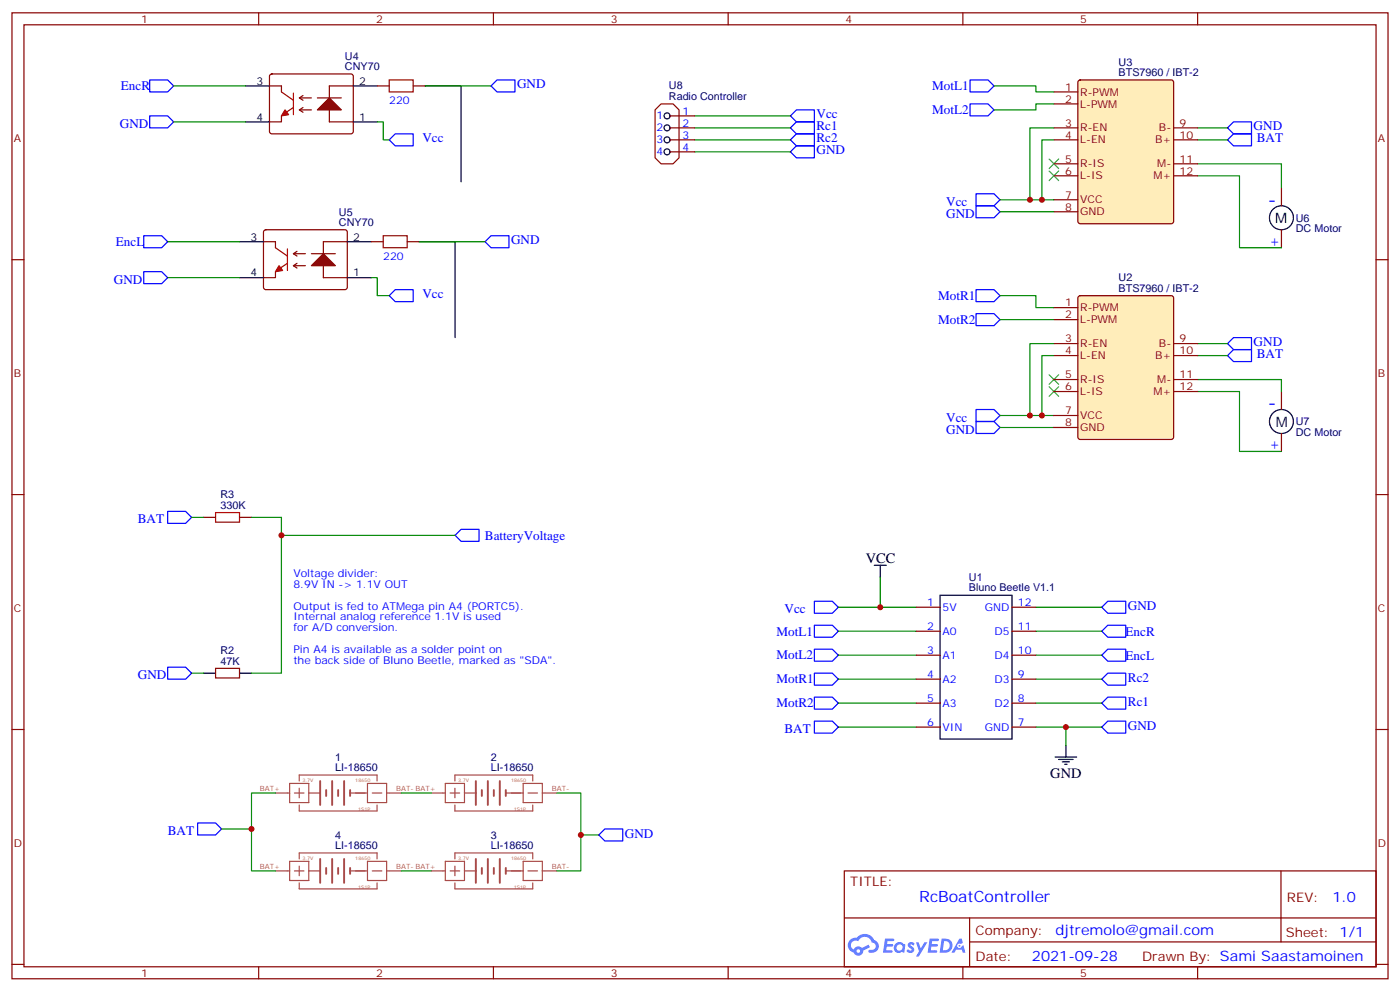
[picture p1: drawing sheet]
<svg xmlns="http://www.w3.org/2000/svg" width="412mm" height="292mm" viewBox="0 0 412 292" stroke-linecap="round" stroke-linejoin="round" font-family="sans-serif">
<g fill="none" stroke="#870000" stroke-width=".35">
<path d="M3.5 3.8h405.4v284.3h-405.4zM7.1 7.3h398.2v277.3h-398.2zM76.2 3.8v3.5M145.3 3.8v3.5M214.5 3.8v3.5M283.6 3.8v3.5M352.8 3.8v3.5M3.5 76.4h3.6M405.3 76.4h3.6M3.5 145.6h3.6M405.3 145.6h3.6M3.5 214.7h3.6"/>
<path d="M405.3 214.7h3.6M248.7 256.4h156.6v28.2h-156.6zM377.3 256.4v20.9M248.7 270.2h156.5M285.6 277.3h119.6M285.6 270.2v14.1M3.5 283.9h3.6M76.2 284.6v3.5M145.3 284.6v3.5M214.5 284.6v3.5M283.6 284.6v3.5M352.8 284.6v3.5"/>
<path d="M405.3 283.9h3.6"/>
</g>
<g fill="#5487ff">
<path d="M267.7 277.5a1.22 1.22 0 0 1 1.7 .3l-.4 .6a.47 .47 0 0 0-.3-.4 .47 .47 0 0 0-.5 .2l.1 .2a1.14 1.14 0 0 1 .8 1.7 1.14 1.14 0 0 1-1.9 0l-.2-.2 .5-.5 .7 .4a.29 .29 0 0 0 .3-.2 .29 .29 0 0 0-.2-.4 1.04 1.04 0 0 1-.6-1.7z"/>
<path d="M260.7 276.3h2.4l.3 .2-.2 .5h-1.8l-.1 .9h1.5l.3 .4-.3 .3h-1.6l-.2 1.1 1.7 .1 .2 .3-.2 .3h-2.6z"/>
<path d="M273.8 276.3h2.4l.3 .2-.1 .5h-1.8l-.2 .9h1.6l.3 .4-.4 .3h-1.6l-.1 1.1 1.7 .1 .2 .3-.2 .3h-2.6z"/>
<path d="M282.6 276.3h.7l.3 1.2-.6 .4a.69 .69 0 0 0-1 .2 .69 .69 0 0 0 .4 1 .69 .69 0 0 0 .9-.6l.5-.3 .6 2.2h-.8l-.2-.8h-1.8l-.5 .8h-.8z"/>
<path d="M269.8 277.4h.8l.6 1.8 1.1-1.8h.9l-2.6 4.2h-.8l.9-1.6z"/>
<path d="M277.4 276.3l-.6 4.1h1.3a2.11 2.11 0 0 0 2.5-2.1 2.11 2.11 0 0 0-2.5-2zM278.1 277a1.39 1.39 0 0 1 1.7 1.4 1.39 1.39 0 0 1-1.8 1.3h-.3z"/>
<path d="M263.7 277.9a1.54 1.54 0 0 0-.1 2.2 1.54 1.54 0 0 0 2.2 .1l.6 .2 .3-2.3-.2-.2h-.4a1.49 1.49 0 0 0-2.4 0zM264 278.9a.94 .94 0 0 1 1.8 0 .94 .94 0 0 1-1.8 0z"/>
<path d="M250.4 276.7a2.18 2.18 0 0 0 1.1 3.7 1.44 1.44 0 0 0 1.6 .9 1.44 1.44 0 0 0 1.2-1.5l2-1-.5-.7-1.9 .9a1.47 1.47 0 0 0-2.4 .5 1.39 1.39 0 0 1-.7-2 1.39 1.39 0 0 1 2-.4 2.12 2.12 0 0 1 2.2-1.3 2.12 2.12 0 0 1 1.9 1.7 1.14 1.14 0 0 1 1.1 1.4 1.14 1.14 0 0 1-1.7 .7 .43 .43 0 0 0-.5 .4 .43 .43 0 0 0 .4 .5 1.98 1.98 0 0 0 2.5-1.3 1.98 1.98 0 0 0-1.2-2.5 3.1 3.1 0 0 0-5.3-.7l-.9 .1zM252.3 280a.55 .55 0 0 1 1.1 0 .55 .55 0 0 1-1.1 0z"/>
<circle cx="282.6" cy="278.4" r=".26"/>
</g>
<g fill="none" stroke="#870000" stroke-width=".35">
<path d="M79.4 25.3h3.5v1.8M79.6 22l.5-.2h23.3l.5 .2 .2 .5-.1 16.5-.6 .4-23.6-.1-.4-.6v-16.2zM82.9 34.1v1.8h-3.5M88.2 28.8h3.5M88.2 28.8l1.1 .7M88.2 32.3h3.5M88.2 32.3l1.1 .8M89.3 28.1l-1.1 .7M89.3 31.6l-1.1 .7M93.5 28.8h7M104.1 25.3h-7.1v10.6h7.1M111.1 25.3h3.6"/>
<path d="M121.7 25.3h3.5M197.6 34.1h7M197.6 37.6h7M197.6 41.2h7M197.6 44.7h7M377.5 55.3v5.3M77.6 71.2h3.5v1.7M77.8 67.8l.5-.2h23.3l.5 .2 .2 .5-.1 16.5-.6 .5-23.6-.1-.4-.6v-16.3zM81.1 80v1.7h-3.5M86.4 74.7h3.6M86.4 74.7l1.1 .7M86.4 78.2h3.6"/>
<path d="M86.4 78.2l1.1 .7M87.5 74l-1.1 .7M87.5 77.5l-1.1 .7M91.7 74.7h7.1M102.3 71.2h-7.1v10.5h7.1M109.4 71.2h3.5M119.9 71.2h3.6M377.5 67.6v5.3M377.5 115.3v5.2M377.5 127.6v5.3M269.9 178.8h7M298.1 178.8h7.1"/>
<path d="M269.9 185.8h7M269.9 192.9h7M269.9 199.9h7M298.1 185.8h7.1M298.1 192.9h7.1M298.1 199.9h7.1M269.9 207h7M269.9 214h7M298.1 207h7.1M298.1 214h7.1"/>
</g>
<g fill="#870000" stroke="#870000" stroke-width=".35">
<path d="M93.5 32.3l3.5-3.5 3.5 3.5z"/>
<path d="M91.7 78.2l3.5-3.5 3.6 3.5z"/>
</g>
<g fill="none" stroke="#000" stroke-width=".35">
<path d="M72.3 25.3h7.1M72.3 35.9h7.1M104.1 25.3h7M104.1 35.9h7M125.2 25.3h10.6v28.2M70.6 71.2h7M102.3 71.2h7.1M123.5 71.2h10.6v28.2M70.6 81.7h7M102.3 81.7h7.1M257.5 166.4h3.6M259.3 166.4v3.5"/>
<path d="M276.9 175.2h21.2v42.4h-21.2zM314 219.3v3.5M310.8 222.8h6.3M311.9 223.6h4.2M312.9 224.3h2.1M313.6 225h.7"/>
<circle cx="196.5" cy="34.1" r=".88"/>
<circle cx="196.5" cy="37.6" r=".88"/>
<circle cx="196.5" cy="44.7" r=".88"/>
<circle cx="196.5" cy="41.2" r=".88"/>
<circle cx="377.5" cy="64.1" r="3.5"/>
<circle cx="377.5" cy="124.1" r="3.5"/>
</g>
<g fill="#a10000" stroke="#a10000" stroke-width=".35">
<path d="M84 32.3l1 1.5-2.1 .3z"/>
<path d="M82.2 78.2l1.1 1.4-2.2 .4z"/>
</g>
<path d="M82.9 27.1l3.5 2.4M86.4 27.4v6.4M86.4 31.6l-2.1 1.5M114.7 23.5h7v3.6h-7zM81.1 72.9l3.6 2.5M84.7 73.3v6.3M84.7 77.5l-2.2 1.4M112.9 69.4h7v3.5h-7z" fill="none" stroke="#a10000" stroke-width=".35"/>
<path d="M94.3 229.9v7.1M96.1 232.6v1.7M97.8 229.9v7.1M99.6 232.6v1.7M101.4 229.9v7.1M103.1 232.6v1.7" fill="none" stroke="#a64a4a" stroke-width=".56"/>
<path d="M81.1 233.4h4.2M85.3 230.6h5.7v5.7h-5.7zM86.7 233.4h2.8M88.1 229.9v-1.8h23v1.8M88.1 232v2.8M88.1 237v1.7h23v-1.7M91 233.4h3.3M103.1 233.4h5.1M108.2 230.6h5.7v5.7h-5.7zM109.7 233.4h2.8M113.9 233.4h.7M114.7 233.4h3.5" fill="none" stroke="#a64a4a" stroke-width=".35"/>
<g fill="none" stroke="#00f" stroke-width=".35">
<path d="M44.1 23.5h5.3l1.8 1.8-1.8 1.8h-5.3zM44.1 34.1h5.3l1.8 1.8-1.8 1.7h-5.3zM144.6 25.3l1.8-1.8h5.3v3.6h-5.3zM232.8 37.6l1.8-1.7h5.3v3.5h-5.3zM234.6 32.3h5.3v3.6h-5.3l-1.8-1.8zM285.8 23.5h5.2l1.8 1.8-1.8 1.8h-5.2zM285.8 30.6h5.2l1.8 1.7-1.8 1.8h-5.2zM361.6 37.6l1.8-1.7h5.3v3.5h-5.3zM114.7 41.2l1.7-1.8h5.3v3.5h-5.3zM232.8 41.2l1.8-1.8h5.3v3.5h-5.3zM232.8 44.7l1.8-1.8h5.3v3.6h-5.3zM287.5 57h5.3l1.8 1.8-1.8 1.8h-5.3z"/>
<path d="M361.6 41.2l1.8-1.8h5.3v3.5h-5.3zM42.3 69.4h5.3l1.8 1.8-1.8 1.7h-5.3zM42.3 80h5.3l1.8 1.7-1.8 1.8h-5.3zM142.9 71.2l1.7-1.8h5.3v3.5h-5.3zM287.5 60.6h5.3l1.8 1.7-1.8 1.8h-5.3zM114.7 87l1.7-1.7h5.3v3.5h-5.3zM287.5 92.3h5.3l1.8 1.8-1.8 1.7h-5.3zM287.5 85.3h5.3l1.8 1.7-1.8 1.8h-5.3zM361.6 101.1l1.8-1.7h5.3v3.5h-5.3zM361.6 104.7l1.8-1.8h5.3v3.5h-5.3zM287.5 120.5h5.3l1.8 1.8-1.8 1.8h-5.3zM287.5 124.1h5.3l1.8 1.7-1.8 1.8h-5.3z"/>
<path d="M239.9 177h5.3l1.7 1.8-1.7 1.7h-5.3zM324.6 178.8l1.7-1.8h5.3v3.5h-5.3zM239.9 184h5.3l1.7 1.8-1.7 1.8h-5.3zM239.9 191.1h5.3l1.7 1.8-1.7 1.7h-5.3zM239.9 198.2h5.3l1.7 1.7-1.7 1.8h-5.3zM324.6 192.9l1.7-1.8h5.3v3.5h-5.3zM326.3 198.2h5.3v3.5h-5.3l-1.7-1.8zM326.3 184h5.3v3.6h-5.3l-1.7-1.8zM239.9 212.3h5.3l1.7 1.7-1.7 1.8h-5.3zM239.9 205.2h5.3l1.7 1.8-1.7 1.7h-5.3zM324.6 207l1.7-1.8h5.3v3.5h-5.3zM324.6 214l1.7-1.7h5.3v3.5h-5.3z"/>
<path d="M58.2 242.3h5.3l1.8 1.7-1.8 1.8h-5.3zM176.4 245.8l1.8-1.8h5.2v3.5h-5.2z"/>
</g>
<g fill="none" stroke="#008700" stroke-width=".35">
<path d="M51.2 25.3h21.1M51.2 35.9h21.1M111.1 35.9h1.8v5.3h1.8M125.2 25.3h19.4M204.6 37.6h28.2M204.6 34.1h28.2M292.8 25.3h12.4v1.8h5.2M310.4 37.6h-7v21.2M310.4 30.6h-5.2v1.7h-12.4M352.8 37.6h8.8M204.6 41.2h28.2M204.6 44.7h28.2"/>
<path d="M294.6 58.8h15.8M310.4 41.2h-3.5v17.6M352.8 48.2h24.7v7.1M352.8 51.8h12.3v21.1h12.4M352.8 41.2h8.8M49.4 71.2h21.2M123.5 71.2h19.4M294.6 62.3h15.8M49.4 81.7h21.2M109.4 81.7h1.7v5.3h3.6M294.6 87h10.6v3.6h5.2M294.6 94.1h15.8"/>
<path d="M310.4 101.1h-7v21.2M310.4 104.7h-3.5v17.6M352.8 115.3h12.3v17.6h12.4M352.8 111.7h24.7v3.6M352.8 101.1h8.8M352.8 104.7h8.8M294.6 125.8h15.8M294.6 122.3h15.8M246.9 178.8h23M259.3 169.9v8.9M305.2 178.8h19.4M246.9 199.9h23"/>
<path d="M246.9 185.8h23M246.9 192.9h23M305.2 199.9h19.4M305.2 185.8h19.4M305.2 192.9h19.4M246.9 207h23M246.9 214h23M305.2 207h19.4M305.2 214h19.4M314 214v5.3"/>
</g>
<path d="M309 46.8l2.9 2.8M309 50.3l2.9 2.9M311.9 46.8l-2.9 2.8M311.9 50.3l-2.9 2.9M309 110.3l2.9 2.8M309 113.8l2.9 2.9M311.9 110.3l-2.9 2.8M311.9 113.8l-2.9 2.9" fill="none" stroke="#3c3" stroke-width=".35"/>
<path d="M193 32.3l1.7-1.7h3.6l1.7 1.7v14.2l-1.7 1.7h-3.6l-1.7-1.7z" fill="none" stroke="#900" stroke-width=".35"/>
<path d="M317.7 87.2l.5-.2h26.8l.7 .5v41.2l-.4 .6-27.1 .1-.6-.5-.1-41.2z" fill="#ffedba" stroke="#870000" stroke-width=".35"/>
<path d="M310.4 90.6h7.1M310.4 94.1h7.1M310.4 101.1h7.1M310.4 104.7h7.1M310.4 111.7h7.1M310.4 115.3h7.1M345.7 101.1h7.1M345.7 104.7h7.1M345.7 111.7h7.1M345.7 115.3h7.1M310.4 122.3h7.1M310.4 125.8h7.1" fill="none" stroke="#870000" stroke-width=".35"/>
<path d="M317.7 23.7l.5-.2h26.8l.7 .5v41.2l-.4 .6-27.1 .1-.6-.5-.1-41.2z" fill="#ffedba" stroke="#870000" stroke-width=".35"/>
<g fill="none" stroke="#870000" stroke-width=".35">
<path d="M310.4 27.1h7.1M310.4 30.6h7.1M310.4 37.6h7.1M345.7 37.6h7.1M310.4 41.2h7.1M310.4 48.2h7.1M310.4 51.8h7.1M310.4 58.8h7.1M345.7 41.2h7.1M345.7 48.2h7.1M345.7 51.8h7.1M310.4 62.3h7.1"/>
<path d="M60 152.3h3.5M70.6 152.3h3.5M63.5 196.7h7.1v2.9h-7.1z"/>
</g>
<g fill="none" stroke="#a64a4a" stroke-width=".56">
<path d="M140.2 229.9v7.1M141.9 232.6v1.7M143.7 229.9v7.1M145.5 232.6v1.7M147.2 229.9v7.1M149 232.6v1.7M94.3 252.8v7.1M96.1 255.5v1.7M97.8 252.8v7.1M99.6 255.5v1.7M101.4 252.8v7.1M103.1 255.5v1.7"/>
<path d="M140.2 252.8v7.1M141.9 255.5v1.7M143.7 252.8v7.1M145.5 255.5v1.7M147.2 252.8v7.1M149 255.5v1.7"/>
</g>
<g fill="none" stroke="#a64a4a" stroke-width=".35">
<path d="M127 233.4h4.2M131.2 230.6h5.6v5.7h-5.6zM132.6 233.4h2.8M134 229.9v-1.8h22.9v1.8M134 232v2.8M134 237v1.7h22.9v-1.7M136.8 233.4h3.4M149 233.4h5.1M154.1 230.6h5.7v5.7h-5.7zM155.5 233.4h2.8M159.8 233.4h.7M160.6 233.4h3.4"/>
<path d="M81.1 256.4h4.2M85.3 253.5h5.7v5.7h-5.7zM86.7 256.4h2.8M88.1 259.9v1.8h23v-1.8M88.1 252.8v-1.7h23v1.7M88.1 255v2.8M91 256.4h3.3M103.1 256.4h5.1M108.2 253.5h5.7v5.7h-5.7zM109.7 256.4h2.8M113.9 256.4h.7M114.7 256.4h3.5"/>
<path d="M127 256.4h4.2M131.2 253.5h5.6v5.7h-5.6zM132.6 256.4h2.8M134 252.8v-1.7h22.9v1.7M134 255v2.8M134 259.9v1.8h22.9v-1.8M136.8 256.4h3.4M149 256.4h5.1M154.1 253.5h5.7v5.7h-5.7zM155.5 256.4h2.8M159.8 256.4h.7M160.6 256.4h3.4"/>
</g>
<path d="M56.4 152.3h3.6M74.1 152.3h8.8v45.9h-8.8M82.9 157.6h51.2M56.4 198.2h3.6M81.1 233.4h-7v23h7M118.2 233.4h8.8M164 233.4h7.1v23h-7.1M65.3 244h8.8M118.2 256.4h8.8M171.1 245.8h5.3" fill="none" stroke="#008700" stroke-width=".35"/>
<path d="M60 198.2h3.5M70.6 198.2h3.5" fill="none" stroke="#000" stroke-width=".35"/>
<path d="M63.5 150.9h7.1v2.8h-7.1z" fill="none" stroke="#a10000" stroke-width=".35"/>
<path d="M49.4 150.5h5.3l1.7 1.8-1.7 1.8h-5.3zM134.1 157.6l1.7-1.8h5.3v3.5h-5.3zM49.4 196.4h5.3l1.7 1.8-1.7 1.7h-5.3z" fill="none" stroke="#00f" stroke-width=".35"/>
<g fill="#c00">
<circle cx="306.9" cy="122.3" r=".88"/>
<circle cx="306.9" cy="58.8" r=".88"/>
<circle cx="303.4" cy="58.8" r=".88"/>
<circle cx="303.4" cy="122.3" r=".88"/>
<circle cx="259.3" cy="178.8" r=".88"/>
<circle cx="314" cy="214" r=".88"/>
<circle cx="74.1" cy="244" r=".88"/>
<circle cx="171.1" cy="245.8" r=".88"/>
<circle cx="82.9" cy="157.6" r=".88"/>
</g>
<g font-size="5.6" fill="#00f">
<text x="373.5" y="60.5">-</text>
<text x="373.5" y="120.5">-</text>
</g>
<text font-size="4.6" fill="#00f" x="270.8" y="265.4">RcBoatController</text>
<g font-size="4.2">
<text x="375.7" y="65.7">M</text>
<text x="375.8" y="125.8">M</text>
<text x="255.1" y="165.7">VCC</text>
<text x="309.4" y="229">GND</text>
</g>
<g font-size="4.2" fill="#00f">
<text x="376.6" y="72.9" transform="rotate(-90 376.6 72.9)">+</text>
<text x="376.6" y="132.8" transform="rotate(-90 376.6 132.8)">+</text>
<text x="392.5" y="265.6">1.0</text>
<text x="310.9" y="275.2">djtremolo@gmail.com</text>
<text x="304" y="283">2021-09-28</text>
</g>
<g font-size="3.9" fill="#00f">
<text x="35.6" y="26.6">EncR</text>
<text x="152.3" y="26">GND</text>
<text x="274.6" y="26.6">MotL1</text>
<text x="240.5" y="34.9">Vcc</text>
<text x="274.6" y="33.6">MotL2</text>
<text x="35.3" y="37.7">GND</text>
<text x="124.4" y="41.9">Vcc</text>
<text x="240.5" y="41.9">Rc2</text>
<text x="240.5" y="38.4">Rc1</text>
<text x="369.3" y="38.4">GND</text>
<text x="370.2" y="41.9">BAT</text>
<text x="240.5" y="45.4">GND</text>
<text x="278.7" y="60.6">Vcc</text>
<text x="278.7" y="64.1">GND</text>
<text x="150.6" y="71.9">GND</text>
<text x="34.1" y="72.4">EncL</text>
<text x="33.5" y="83.5">GND</text>
<text x="124.4" y="87.8">Vcc</text>
<text x="276.4" y="88.3">MotR1</text>
<text x="276.4" y="95.3">MotR2</text>
<text x="369.3" y="101.9">GND</text>
<text x="370.2" y="105.4">BAT</text>
<text x="278.7" y="124.1">Vcc</text>
<text x="278.7" y="127.6">GND</text>
<text x="40.6" y="154.1">BAT</text>
<text x="142.8" y="158.9">BatteryVoltage</text>
<text x="332.2" y="179.5">GND</text>
<text x="231.1" y="180.5">Vcc</text>
<text x="228.8" y="187.1">MotL1</text>
<text x="331.6" y="187.1">EncR</text>
<text x="228.8" y="194.1">MotL2</text>
<text x="331.6" y="194.1">EncL</text>
<text x="40.6" y="199.9">GND</text>
<text x="228.8" y="201.2">MotR1</text>
<text x="332.2" y="200.7">Rc2</text>
<text x="228.8" y="208.2">MotR2</text>
<text x="332.2" y="207.7">Rc1</text>
<text x="231.1" y="215.8">BAT</text>
<text x="332.2" y="214.8">GND</text>
<text x="49.4" y="245.8">BAT</text>
<text x="184.1" y="246.5">GND</text>
</g>
<g font-size="3.9" fill="#800">
<text x="250.5" y="260.9">TITLE:</text>
<text x="379.1" y="265.6">REV:</text>
<text x="287.4" y="275.1">Company:</text>
<text x="378.7" y="275.8">Sheet: 1/1</text>
<text x="287.4" y="282.8">Date:</text>
<text x="336.4" y="282.9">Drawn By: Sami Saastamoinen</text>
</g>
<g font-size="3.2" fill="#800">
<text x="41.6" y="6.8">1</text>
<text x="110.8" y="6.8">2</text>
<text x="179.9" y="6.8">3</text>
<text x="249.1" y="6.8">4</text>
<text x="318.2" y="6.8">5</text>
<text x="313.7" y="26.7">1</text>
<text x="318.2" y="28.1">R-PWM</text>
<text x="313.7" y="30.2">2</text>
<text x="318.2" y="31.6">L-PWM</text>
<text x="4.1" y="41.9">A</text>
<text x="313.7" y="37.3">3</text>
<text x="313.7" y="40.8">4</text>
<text x="318.2" y="38.7">R-EN</text>
<text x="341.4" y="38.7">B-</text>
<text x="347.5" y="37.3">9</text>
<text x="347.5" y="40.8">10</text>
<text x="405.9" y="41.9">A</text>
<text x="313.7" y="47.9">5</text>
<text x="318.2" y="42.2">L-EN</text>
<text x="340.2" y="42.2">B+</text>
<text x="347.5" y="47.9">11</text>
<text x="313.7" y="51.4">6</text>
<text x="318.2" y="49.3">R-IS</text>
<text x="318.2" y="52.8">L-IS</text>
<text x="339.7" y="52.8">M+</text>
<text x="340.9" y="49.3">M-</text>
<text x="347.5" y="51.4">12</text>
<text x="313.7" y="58.5">7</text>
<text x="318.2" y="59.9">VCC</text>
<text x="313.7" y="62">8</text>
<text x="318.2" y="63.4">GND</text>
<text x="313.7" y="90.2">1</text>
<text x="313.7" y="93.7">2</text>
<text x="318.2" y="91.6">R-PWM</text>
<text x="318.2" y="95.1">L-PWM</text>
<text x="313.7" y="100.8">3</text>
<text x="347.5" y="100.8">9</text>
<text x="313.7" y="104.3">4</text>
<text x="318.2" y="102.2">R-EN</text>
<text x="318.2" y="105.7">L-EN</text>
<text x="340.2" y="105.7">B+</text>
<text x="341.4" y="102.2">B-</text>
<text x="347.5" y="104.3">10</text>
<text x="4.1" y="111">B</text>
<text x="313.7" y="111.4">5</text>
<text x="318.2" y="112.8">R-IS</text>
<text x="340.9" y="112.8">M-</text>
<text x="347.5" y="111.4">11</text>
<text x="405.9" y="111">B</text>
<text x="313.7" y="114.9">6</text>
<text x="318.2" y="116.3">L-IS</text>
<text x="339.7" y="116.3">M+</text>
<text x="347.5" y="114.9">12</text>
<text x="313.7" y="122">7</text>
<text x="313.7" y="125.5">8</text>
<text x="318.2" y="123.4">VCC</text>
<text x="318.2" y="126.9">GND</text>
<text x="4.1" y="180.2">C</text>
<text x="405.9" y="180.2">C</text>
<text x="4.1" y="249.3">D</text>
<text x="405.9" y="249.3">D</text>
<text x="41.6" y="287.6">1</text>
<text x="110.8" y="287.6">2</text>
<text x="179.9" y="287.6">3</text>
<text x="249.1" y="287.6">4</text>
<text x="318.2" y="287.6">5</text>
</g>
<g font-size="3.2" fill="#000080">
<text x="101.6" y="17.6">U4</text>
<text x="101.6" y="20.7">CNY70</text>
<text x="329.5" y="22.4">BTS7960 / IBT-2</text>
<text x="329.5" y="19.3">U3</text>
<text x="197" y="29.4">Radio Controller</text>
<text x="197" y="26.2">U8</text>
<text x="99.8" y="63.4">U5</text>
<text x="381.7" y="65.2">U6</text>
<text x="99.8" y="66.5">CNY70</text>
<text x="381.7" y="68.4">DC Motor</text>
<text x="329.5" y="82.8">U2</text>
<text x="329.5" y="85.9">BTS7960 / IBT-2</text>
<text x="381.7" y="125.2">U7</text>
<text x="381.7" y="128.4">DC Motor</text>
<text x="64.9" y="149.8">330K</text>
<text x="64.9" y="146.6">R3</text>
<text x="285.4" y="171">U1</text>
<text x="285.4" y="174.1">Bluno Beetle V1.1</text>
<text x="64.9" y="195.7">47K</text>
<text x="64.9" y="192.5">R2</text>
<text x="98.7" y="227.1">LI-18650</text>
<text x="98.7" y="223.9">1</text>
<text x="144.6" y="227.1">LI-18650</text>
<text x="144.6" y="223.9">2</text>
<text x="98.7" y="250">LI-18650</text>
<text x="98.7" y="246.8">4</text>
<text x="144.6" y="250">LI-18650</text>
<text x="144.6" y="246.8">3</text>
</g>
<g font-size="3.2">
<text x="75.6" y="24.9">3</text>
<text x="105.8" y="24.9">2</text>
<text x="75.6" y="35.5">4</text>
<text x="105.8" y="35.5">1</text>
<text x="73.8" y="70.8">3</text>
<text x="104.1" y="70.8">2</text>
<text x="73.8" y="81.4">4</text>
<text x="104.1" y="81.4">1</text>
</g>
<g font-size="3.2" fill="#00f">
<text x="114.7" y="30.6">220</text>
<text x="193.4" y="35.2">1</text>
<text x="201.1" y="33.8">1</text>
<text x="193.4" y="38.7">2</text>
<text x="201.1" y="37.3">2</text>
<text x="201.1" y="40.8">3</text>
<text x="193.4" y="42.2">3</text>
<text x="193.4" y="45.8">4</text>
<text x="201.1" y="44.3">4</text>
<text x="112.9" y="76.4">220</text>
<text x="86.4" y="169.9">Voltage divider:</text>
<text x="86.4" y="173.1">8.9V IN -&gt; 1.1V OUT</text>
<text x="86.4" y="179.5">Output is fed to ATMega pin A4 (PORTC5).</text>
<text x="273.1" y="178.4">1</text>
<text x="277.6" y="179.8">5V</text>
<text x="290.1" y="179.8">GND</text>
<text x="299.9" y="178.4">12</text>
<text x="86.4" y="182.6">Internal analog reference 1.1V is used</text>
<text x="86.4" y="185.8">for A/D conversion.</text>
<text x="273.1" y="185.5">2</text>
<text x="299.9" y="185.5">11</text>
<text x="277.6" y="186.9">A0</text>
<text x="292.9" y="186.9">D5</text>
<text x="86.4" y="192.2">Pin A4 is available as a solder point on</text>
<text x="86.4" y="195.3">the back side of Bluno Beetle, marked as &quot;SDA&quot;.</text>
<text x="273.1" y="192.5">3</text>
<text x="277.6" y="193.9">A1</text>
<text x="292.9" y="193.9">D4</text>
<text x="299.9" y="192.5">10</text>
<text x="273.1" y="199.6">4</text>
<text x="277.6" y="201">A2</text>
<text x="292.9" y="201">D3</text>
<text x="299.9" y="199.6">9</text>
<text x="273.1" y="206.6">5</text>
<text x="277.6" y="208">A3</text>
<text x="292.9" y="208">D2</text>
<text x="299.9" y="206.6">8</text>
<text x="273.1" y="213.7">6</text>
<text x="277.6" y="215.1">VIN</text>
<text x="290.1" y="215.1">GND</text>
<text x="299.9" y="213.7">7</text>
</g>
<g font-size="2.1" fill="#a54b4b">
<text x="76.5" y="232.7">BAT+</text>
<text x="116.7" y="232.7">BAT- BAT+</text>
<text x="162.6" y="232.7">BAT-</text>
<text x="76.5" y="255.7">BAT+</text>
<text x="116.7" y="255.7">BAT- BAT+</text>
<text x="162.6" y="255.7">BAT-</text>
</g>
<g font-size="1.4" fill="#a54b4b">
<text x="89.1" y="230.2">3.7V</text>
<text x="104.7" y="230.2">18650</text>
<text x="134.9" y="230.2">3.7V</text>
<text x="150.5" y="230.2">18650</text>
<text x="105.5" y="238.7">1S1P</text>
<text x="151.3" y="238.7">1S1P</text>
<text x="89.1" y="253.1">3.7V</text>
<text x="104.7" y="253.1">18650</text>
<text x="134.9" y="253.1">3.7V</text>
<text x="150.5" y="253.1">18650</text>
<text x="105.5" y="261.6">1S1P</text>
<text x="151.3" y="261.6">1S1P</text>
</g>
</svg>
